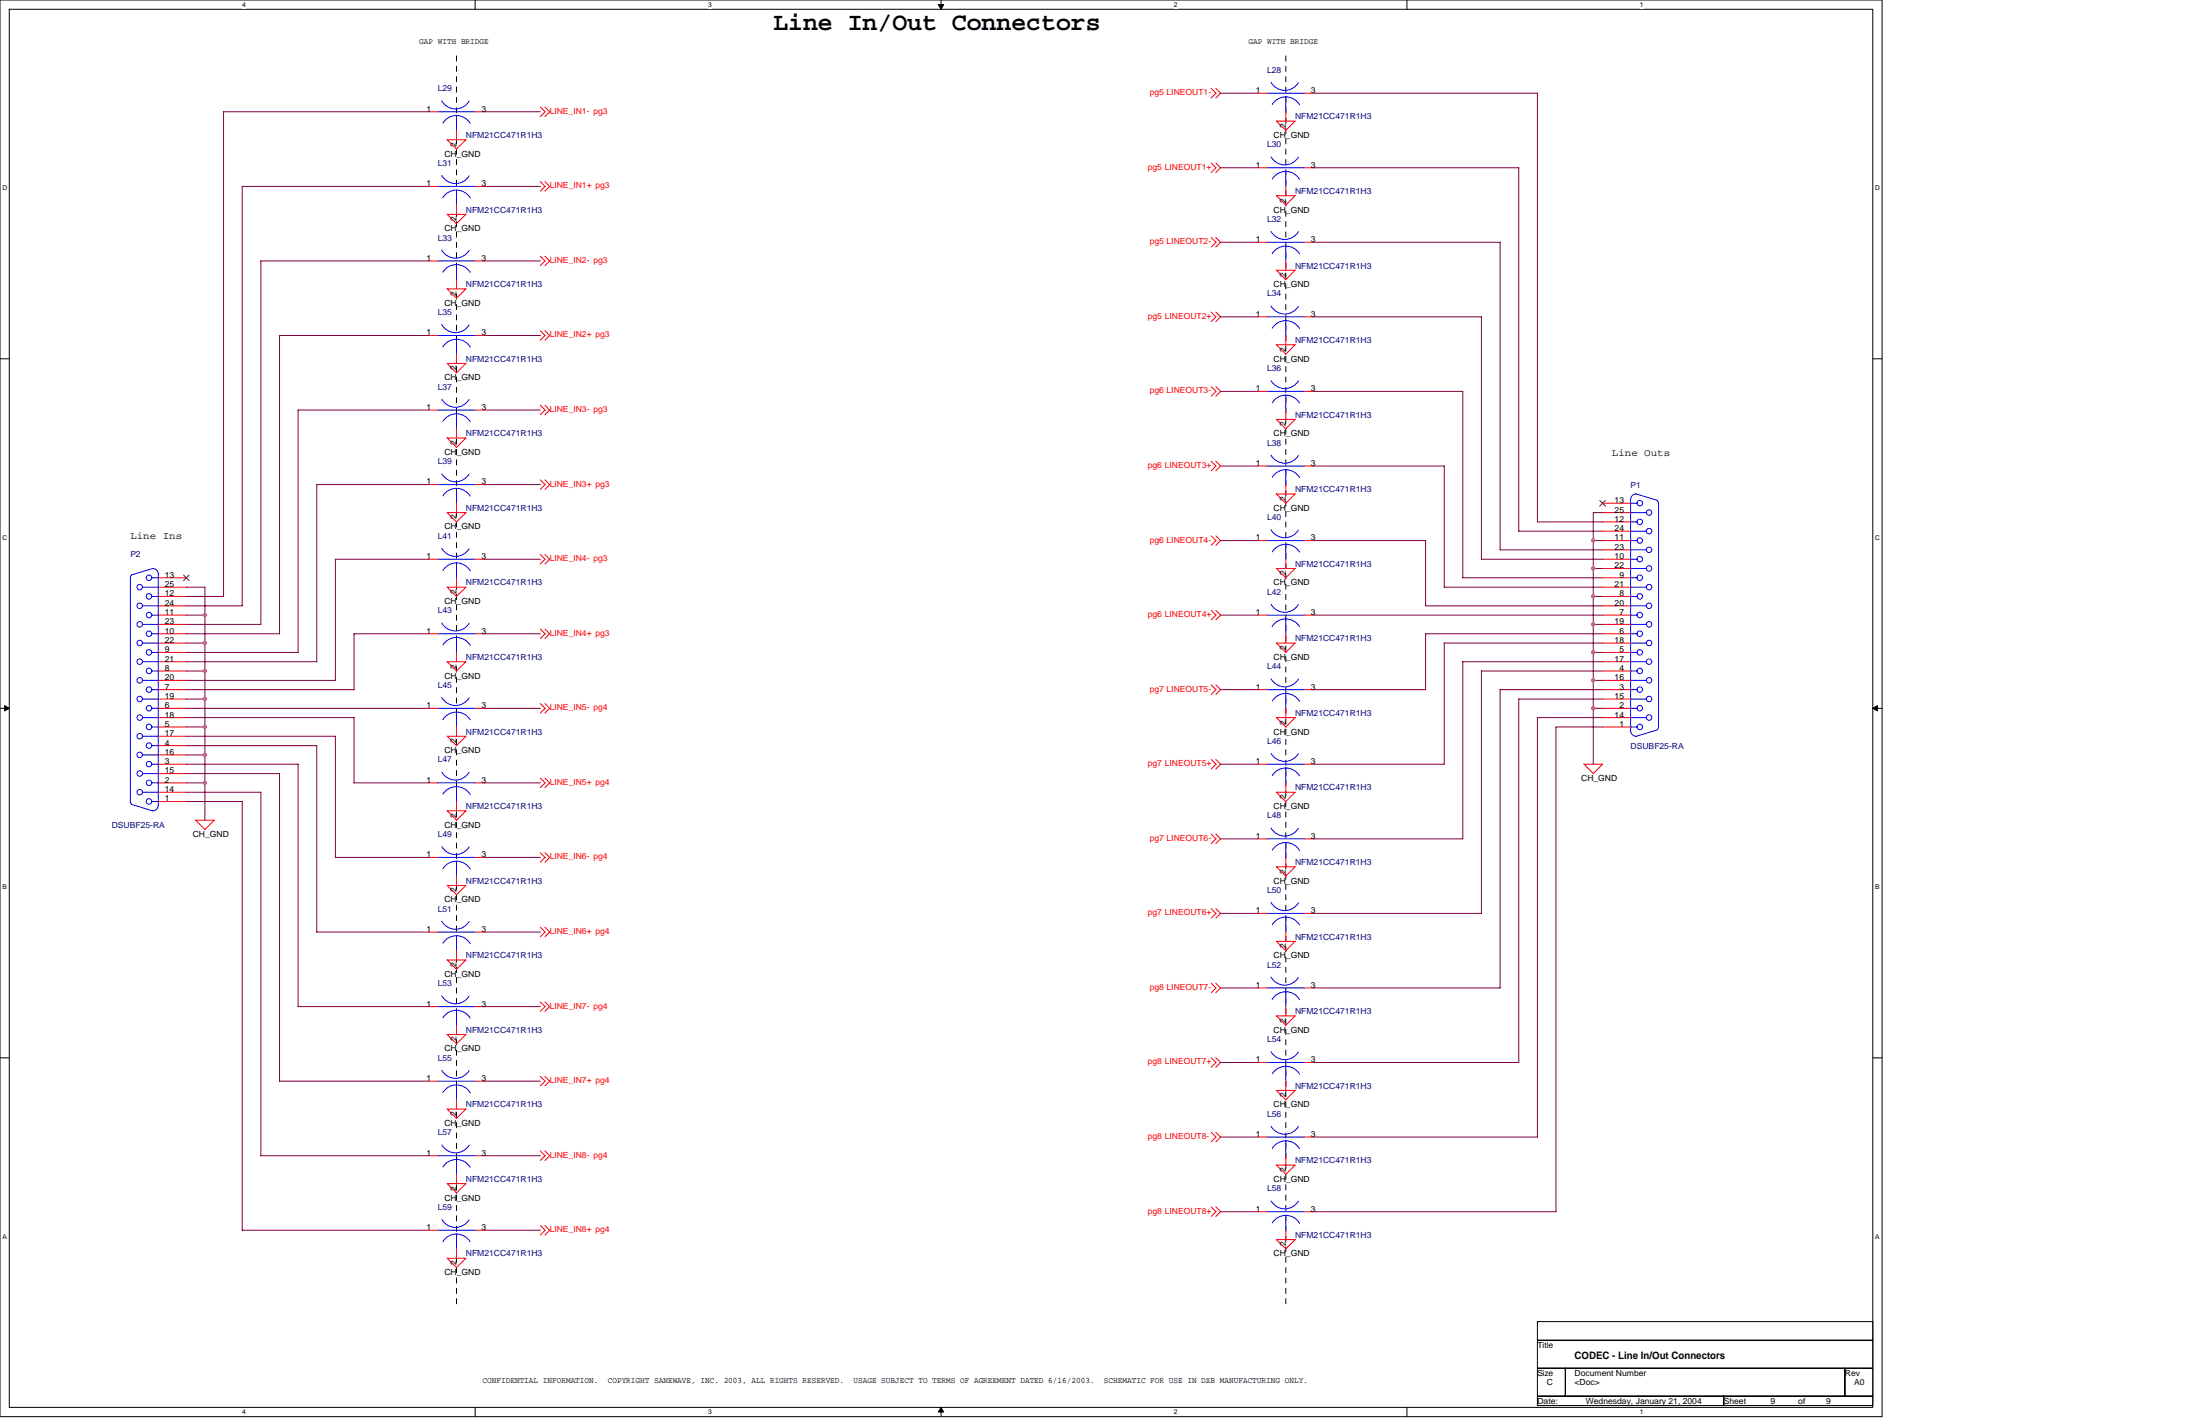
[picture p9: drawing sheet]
<svg xmlns="http://www.w3.org/2000/svg" width="432mm" height="279mm" viewBox="0 0 432 279" stroke-linecap="round" stroke-linejoin="round" font-family="sans-serif">
<path d="M0 0h369.4v278h-369.4zM1.8 1.8h365.8v274.3h-365.8z" fill="none" stroke="#000" stroke-width=".2"/>
<g fill="#fff">
<path d="M47.5 .2h.8v1.5h-.8z"/>
<path d="M47.5 276.3h.8v1.5h-.8z"/>
</g>
<path d="M93.3 0v1.8M93.3 276.1v1.9" fill="none" stroke="#000" stroke-width=".2"/>
<g fill="#fff">
<path d="M139 .2h.7v1.5h-.7z"/>
<path d="M139 276.3h.7v1.5h-.7z"/>
</g>
<path d="M184.7 0v1.8M184.7 276.1v1.9" fill="none" stroke="#000" stroke-width=".2"/>
<path d="M184.2 .9h1l-.5 .9zM184.7 276.1l.5 1h-1z" fill="#000" stroke="#000" stroke-width=".2"/>
<g fill="#fff">
<path d="M230.4 .2h.7v1.5h-.7z"/>
<path d="M230.4 276.3h.7v1.5h-.7z"/>
</g>
<path d="M276.1 0v1.8M276.1 276.1v1.9" fill="none" stroke="#000" stroke-width=".2"/>
<g fill="#fff">
<path d="M321.9 .2h.7v1.5h-.7z"/>
<path d="M321.9 276.3h.7v1.5h-.7z"/>
<path d="M.5 36.1h.9v1.5h-.9z"/>
<path d="M368 36.1h1v1.5h-1z"/>
<path d="M.5 104.7h.9v1.5h-.9z"/>
<path d="M368 104.7h1v1.5h-1z"/>
</g>
<path d="M0 70.4h1.8M367.6 70.4h1.8" fill="none" stroke="#000" stroke-width=".2"/>
<g fill="#fff">
<path d="M.5 173.3h.8v1.4h-.8z"/>
<path d="M368 173.3h.9v1.4h-.9z"/>
</g>
<path d="M0 139h1.8M367.6 139h1.8" fill="none" stroke="#000" stroke-width=".2"/>
<path d="M.9 138.5l.9 .5-.9 .5zM367.6 139l.9-.5v1z" fill="#000" stroke="#000" stroke-width=".2"/>
<g fill="#fff">
<path d="M.5 241.9h.8v1.4h-.8z"/>
<path d="M368 241.9h.9v1.4h-.9z"/>
</g>
<path d="M0 207.6h1.8M367.6 207.6h1.8M301.8 259.3h65.8v3.7h-65.8zM301.8 263h65.8v5.5h-65.8zM301.8 268.5h5.4v5.4h-5.4zM301.8 273.9h36.5v1.9h-36.5zM307.2 268.5h54.9v5.4h-54.9zM338.3 273.9h29.3v1.9h-29.3zM362.1 268.5h5.5v5.4h-5.5z" fill="none" stroke="#000" stroke-width=".2"/>
<path d="M89.6 11v245.1M252.4 11v245.1" fill="none" stroke="#000" stroke-width=".2" stroke-dasharray="1 1 1 1 1 1 1 1"/>
<g fill="none" stroke="#f00" stroke-width=".2">
<path d="M237.7 17.3l1 1-1 .9M238.6 17.3l1 1-1 .9M246.9 18.3h1.8M256 18.3h1.9M84.1 36.6h1.8M84.1 21.9h1.8M87.8 27.4l1.8 1.9M87.8 27.4h3.7l-1.9 1.9M89.6 25.6v1.8M93.3 36.6h1.8M93.3 21.9h1.8M106 21l1 .9-1 1"/>
<path d="M106 35.6l1 1-1 .9M107 21l.9 .9-.9 1M107 35.6l.9 1-.9 .9M237.7 32l1 .9-1 .9M238.6 32l1 .9-1 .9M246.9 32.9h1.8M250.5 38.4l1.8 1.8 1.9-1.8M250.5 23.7l1.8 1.9 1.9-1.8M250.5 38.4h3.7M250.5 23.8h3.7M252.4 21.9v1.9M252.4 36.6v1.8"/>
<path d="M256 32.9h1.9M84.1 51.2h1.8M87.8 42l1.8 1.9M87.8 56.7l1.8 1.8M87.8 42.1h3.7l-1.9 1.8M87.8 56.7h3.7l-1.9 1.8M89.6 40.2v1.9M89.6 54.9v1.8M93.3 51.2h1.8M106 50.3l1 .9-1 .9M107 50.3l.9 .9-.9 .9M237.7 46.6l1 .9-1 1"/>
<path d="M238.6 46.6l1 .9-1 1M246.9 47.5h1.8M250.5 53l1.9 1.9M250.5 53h3.7M252.4 51.2v1.8M254.2 53l-1.9 1.9M256 47.5h1.9M84.1 65.8h1.8M87.8 71.3l1.8 1.9 1.9-1.9h-3.7M89.6 69.5v1.8M93.3 65.8h1.8M106 79.5l1 1-1 .9"/>
<path d="M106 64.9l1 .9-1 1M107 79.5l.9 1-.9 .9M107 64.9l.9 .9-.9 1M237.7 61.2l1 1-1 .9M237.7 75.9l1 .9-1 .9M238.6 61.2l1 1-1 .9M238.6 75.9l1 .9-1 .9M246.9 76.8h1.8M246.9 62.2h1.8M250.5 67.6l1.9 1.9M250.5 67.6h3.7M252.4 65.8v1.8"/>
<path d="M254.2 67.6l-1.9 1.9M256 76.8h1.9M256 62.2h1.9M84.1 80.5h1.8M84.1 95.1h1.8M87.8 85.9l1.8 1.9 1.9-1.9h-3.7M89.6 84.1v1.8M89.6 98.7v1.9M93.3 80.5h1.8M93.3 95.1h1.8M106 94.1l1 1-1 .9M107 94.1l.9 1-.9 .9"/>
<path d="M237.7 90.5l1 .9-1 1M238.6 90.5l1 .9-1 1M246.9 91.4h1.8M250.5 96.9l1.9 1.8M250.5 82.3l1.9 1.8M250.5 96.9h3.7M250.5 82.3h3.7M252.4 80.5v1.8M252.4 95.1v1.8M254.2 96.9l-1.9 1.9M254.2 82.3l-1.9 1.8M256 91.4h1.9"/>
<path d="M314.5 98.7h5.5M31.1 115.2h5.5M31.1 113.4h5.5M31.1 117h5.5M31.1 118.9h5.5M84.1 109.7h1.8M87.8 100.6l1.8 1.8 1.9-1.8h-3.7M87.8 115.2l1.8 1.9 1.9-1.9h-3.7M89.6 113.4v1.8M93.3 109.7h1.8M106 108.8l1 .9-1 1M107 108.8l.9 .9-.9 1"/>
<path d="M237.7 119.8l1 .9-1 .9M237.7 105.1l1 1-1 .9M238.6 119.8l1 .9-1 .9M238.6 105.1l1 1-1 .9M246.9 106.1h1.8M250.5 111.5l1.9 1.9M250.5 111.5h3.7M252.4 109.7v1.8M254.2 111.5l-1.9 1.9M256 106.1h1.9M314.5 100.6h5.5M314.5 111.5h5.5"/>
<path d="M314.5 115.2h5.5M314.5 102.4h5.5M314.5 104.2h5.5M314.5 106.1h5.5M314.5 107.9h5.5M314.5 109.7h5.5M314.5 113.4h5.5M314.5 117h5.5M314.5 118.9h5.5M31.1 129.8h5.5M31.1 126.2h5.5M31.1 139h5.5"/>
<path d="M31.1 120.7h5.5M31.1 122.5h5.5M31.1 124.4h5.5M31.1 128h5.5M31.1 131.7h5.5M31.1 133.5h5.5M31.1 135.3h5.5M31.1 137.2h5.5M84.1 139h1.8M84.1 124.4h1.8M87.8 129.8l1.8 1.9M87.8 129.8h3.7l-1.9 1.9"/>
<path d="M89.6 128v1.8M93.3 139h1.8M93.3 124.4h1.8M106 123.4l1 1-1 .9M106 138l1 1-1 .9M107 123.4l.9 1-.9 .9M107 138l.9 1-.9 .9M237.7 134.4l1 .9-1 .9M238.6 134.4l1 .9-1 .9M246.9 120.7h1.8M246.9 135.3h1.8M250.5 126.2l1.8 1.8 1.9-1.8"/>
<path d="M250.5 126.2h3.7M252.4 124.4v1.8M252.4 139v1.8M256 120.7h1.9M256 135.3h1.9M314.5 129.8h5.5M314.5 126.2h5.5M314.5 139h5.5M314.5 120.7h5.5M314.5 122.5h5.5M314.5 124.4h5.5M314.5 128h5.5"/>
<path d="M314.5 131.7h5.5M314.5 133.5h5.5M314.5 135.3h5.5M314.5 137.2h5.5M31.1 149.9h5.5M31.1 155.4h5.5M31.1 144.5h5.5M31.1 140.8h5.5M31.1 142.6h5.5M31.1 146.3h5.5M31.1 148.1h5.5M31.1 151.8h5.5"/>
<path d="M31.1 153.6h5.5M31.1 157.3h5.5M84.1 153.6h1.8M87.8 144.4l1.8 1.9 1.9-1.8h-3.7M87.8 159.1l1.8 1.9 1.9-1.9h-3.7M89.6 142.6v1.9M89.6 157.3v1.8M93.3 153.6h1.8M106 152.7l1 .9-1 .9M107 152.7l.9 .9-.9 .9M237.7 149l1 .9-1 1M238.6 149l1 .9-1 1"/>
<path d="M246.9 149.9h1.8M250.5 155.4l1.9 1.9M250.5 140.8l1.8 1.9 1.9-1.9M250.5 155.4h3.7M250.5 140.8h3.7M252.4 153.6v1.8M254.2 155.4l-1.9 1.9M256 149.9h1.9M310.9 149.9l1.8 1.9M310.9 149.9h3.7M314.5 149.9l-1.8 1.9M314.5 140.8h5.5"/>
<path d="M314.5 142.6h5.5M38.4 160.9l1.8 1.9M38.4 160.9h3.7M42.1 160.9l-1.9 1.9M84.1 168.2h1.8M87.8 173.7l1.8 1.9 1.9-1.9h-3.7M89.6 171.9v1.8M93.3 168.2h1.8M106 167.3l1 .9-1 1M107 167.3l.9 .9-.9 1M237.7 163.6l1 1-1 .9M237.7 178.3l1 .9-1 .9"/>
<path d="M238.6 163.6l1 1-1 .9M238.6 178.3l1 .9-1 .9M246.9 179.2h1.8M246.9 164.6h1.8M250.5 170.1l1.9 1.8M250.5 170.1h3.7M252.4 168.2v1.9M254.2 170.1l-1.9 1.8M256 179.2h1.9M256 164.6h1.9M84.1 182.9h1.8M84.1 197.5h1.8"/>
<path d="M87.8 188.3l1.8 1.9 1.9-1.8h-3.7M89.6 186.5v1.9M93.3 182.9h1.8M93.3 197.5h1.8M106 181.9l1 1-1 .9M106 196.6l1 .9-1 .9M107 181.9l.9 1-.9 .9M107 196.6l.9 .9-.9 .9M237.7 192.9l1 .9-1 1M238.6 192.9l1 .9-1 1M246.9 193.8h1.8M250.5 199.3l1.8 1.9 1.9-1.9"/>
<path d="M250.5 184.7l1.9 1.8M250.5 199.3h3.7M250.5 184.7h3.7M252.4 182.9v1.8M252.4 197.5v1.8M254.2 184.7l-1.9 1.8M256 193.8h1.9M84.1 212.1h1.8M87.8 203l1.8 1.8 1.9-1.8h-3.7M87.8 217.6l1.8 1.9M87.8 217.6h3.7l-1.9 1.9M89.6 201.2v1.8"/>
<path d="M89.6 215.8v1.8M93.3 212.1h1.8M106 211.2l1 .9-1 1M107 211.2l.9 .9-.9 1M237.7 207.5l1 1-1 .9M238.6 207.5l1 1-1 .9M246.9 208.5h1.8M250.5 213.9l1.8 1.9 1.9-1.8M250.5 214h3.7M252.4 212.1v1.9M256 208.5h1.9M84.1 226.8h1.8"/>
<path d="M87.8 232.2l1.8 1.9 1.9-1.9h-3.7M89.6 230.4v1.8M93.3 226.8h1.8M106 225.8l1 1-1 .9M107 225.8l.9 1-.9 .9M237.7 222.2l1 .9-1 .9M237.7 236.8l1 .9-1 1M238.6 222.2l1 .9-1 .9M238.6 236.8l1 .9-1 1M246.9 237.7h1.8M246.9 223.1h1.8M250.5 228.6l1.8 1.8 1.9-1.8"/>
<path d="M250.5 228.6h3.7M252.4 226.8v1.8M256 237.7h1.9M256 223.1h1.9M84.1 241.4h1.8M87.8 246.9l1.8 1.8 1.9-1.8h-3.7M89.6 245v1.9M93.3 241.4h1.8M106 240.5l1 .9-1 .9M107 240.5l.9 .9-.9 .9M250.5 243.2l1.8 1.9 1.9-1.9M250.5 243.2h3.7"/>
<path d="M252.4 241.4v1.8"/>
</g>
<g fill="none" stroke="#00f" stroke-width=".2">
<path d="M86.7 19.8a3.1 3.1 0 0 0 5.4 .1M248.7 18.3h7.3M249.5 16.2a3.1 3.1 0 0 0 5.3 0M252.4 19v2.9M85.9 36.6h7.4M85.9 21.9h7.4M86.7 34.4a3.1 3.1 0 0 0 5.4 .1M86.9 38.8a3.1 3.1 0 0 1 5.4 0M86.9 24.2a3.1 3.1 0 0 1 5.4 0M89.6 22.7v2.9M89.6 37.3v2.9M248.7 32.9h7.3"/>
<path d="M249.5 30.8a3.1 3.1 0 0 0 5.3 0M249.7 35.1a3.1 3.1 0 0 1 5.4 .1M249.7 20.5a3.1 3.1 0 0 1 5.4 .1M252.4 33.6v3M85.9 51.2h7.4M86.7 49.1a3.1 3.1 0 0 0 5.4 0M86.9 53.4a3.1 3.1 0 0 1 5.4 .1M89.6 51.9v3M248.7 47.5h7.3M249.5 45.4a3.1 3.1 0 0 0 5.3 .1M249.7 49.8a3.1 3.1 0 0 1 5.4 0M252.4 48.3v2.9"/>
<path d="M85.9 65.8h7.4M86.7 63.7a3.1 3.1 0 0 0 5.4 .1M86.7 78.3a3.1 3.1 0 0 0 5.4 .1M86.9 68.1a3.1 3.1 0 0 1 5.4 0M89.6 66.6v2.9M248.7 76.8h7.3M248.7 62.2h7.3M249.5 74.7a3.1 3.1 0 0 0 5.3 0M249.5 60a3.1 3.1 0 0 0 5.3 .1M249.7 79a3.1 3.1 0 0 1 5.4 .1M249.7 64.4a3.1 3.1 0 0 1 5.4 .1M252.4 62.9v2.9"/>
<path d="M252.4 77.5v3M85.9 80.5h7.4M85.9 95.1h7.4M86.7 93a3.1 3.1 0 0 0 5.4 0M86.9 82.7a3.1 3.1 0 0 1 5.4 0M86.9 97.3a3.1 3.1 0 0 1 5.4 .1M89.6 81.2v2.9M89.6 95.8v3M248.7 91.4h7.3M249.5 89.3a3.1 3.1 0 0 0 5.3 .1M249.7 93.7a3.1 3.1 0 0 1 5.4 0M252.4 92.2v2.9"/>
<path d="M320 98a1.07 1.07 0 0 1 1.1-1.1l4.2 1.3M320 98.7h1.3M320 98v45.4M325.3 98.2l.2 .5v43.9l-.2 .6M25.8 112.8l-.2 .5v44l.2 .5M28 115.2h3.1M28 118.9h3.1M29.8 113.4h1.3M29.8 117h1.3M30 111.5a1.11 1.11 0 0 1 1.1 1.1M30 111.5l-4.2 1.3M31.1 112.6v45.4"/>
<path d="M85.9 109.7h7.4M86.7 107.6a3.1 3.1 0 0 0 5.4 .1M86.9 111.9a3.1 3.1 0 0 1 5.4 .1M89.6 110.4v3M248.7 106.1h7.3M249.5 118.6a3.1 3.1 0 0 0 5.3 0M249.5 103.9a3.1 3.1 0 0 0 5.3 .1M249.7 108.3a3.1 3.1 0 0 1 5.4 0M252.4 106.8v2.9M320 100.6h3.1M320 104.2h3.1M320 107.9h3.1"/>
<path d="M320 111.5h3.1M320 115.2h3.1M320 118.9h3.1M320 102.4h1.3M320 106.1h1.3M320 109.7h1.3M320 113.4h1.3M320 117h1.3M28 122.5h3.1M28 126.2h3.1M28 129.8h3.1M28 133.5h3.1"/>
<path d="M28 137.2h3.1M29.8 139h1.3M29.8 120.7h1.3M29.8 124.4h1.3M29.8 128h1.3M29.8 131.7h1.3M29.8 135.3h1.3M85.9 139h7.4M85.9 124.4h7.4M86.7 136.8a3.1 3.1 0 0 0 5.4 .1M86.7 122.2a3.1 3.1 0 0 0 5.4 .1M86.9 126.6a3.1 3.1 0 0 1 5.4 0"/>
<path d="M89.6 125.1v2.9M89.6 139.7v3M248.7 120.7h7.3M248.7 135.3h7.3M249.5 133.2a3.1 3.1 0 0 0 5.3 0M249.7 122.9a3.1 3.1 0 0 1 5.4 .1M249.7 137.6a3.1 3.1 0 0 1 5.4 0M252.4 121.4v3M252.4 136.1v2.9M320 122.5h3.1M320 126.2h3.1M320 129.8h3.1"/>
<path d="M320 133.5h3.1M320 137.2h3.1M320 139h1.3M320 120.7h1.3M320 124.4h1.3M320 128h1.3M320 131.7h1.3M320 135.3h1.3M25.8 157.8l4.2 1.3M28 140.8h3.1M28 144.5h3.1M28 148.1h3.1"/>
<path d="M28 151.8h3.1M28 155.4h3.1M29.8 149.9h1.3M29.8 142.6h1.3M29.8 146.3h1.3M29.8 153.6h1.3M29.8 157.3h1.3M31.1 158a1.12 1.12 0 0 1-1.1 1.1M85.9 153.6h7.4M86.7 151.5a3.1 3.1 0 0 0 5.4 0M86.9 141.2a3.1 3.1 0 0 1 5.4 0M86.9 155.8a3.1 3.1 0 0 1 5.4 .1"/>
<path d="M89.6 154.3v3M248.7 149.9h7.3M249.5 147.8a3.1 3.1 0 0 0 5.3 .1M249.7 152.2a3.1 3.1 0 0 1 5.4 0M252.4 150.7v2.9M320 140.8h3.1M320 143.3v.1a1.1 1.1 0 0 0 1.1 1.1M320 142.6h1.3M325.3 143.2l-4.2 1.3M85.9 168.2h7.4M86.7 166.1a3.1 3.1 0 0 0 5.4 .1M86.9 170.5a3.1 3.1 0 0 1 5.4 0"/>
<path d="M89.6 169v2.9M248.7 179.2h7.3M248.7 164.6h7.3M249.5 177.1a3.1 3.1 0 0 0 5.3 0M249.5 162.5a3.1 3.1 0 0 0 5.3 0M249.7 166.8a3.1 3.1 0 0 1 5.4 .1M252.4 165.3v3M252.4 179.9v3M85.9 182.9h7.4M85.9 197.5h7.4M86.7 180.7a3.1 3.1 0 0 0 5.4 .1M86.7 195.4a3.1 3.1 0 0 0 5.4 0"/>
<path d="M86.9 185.1a3.1 3.1 0 0 1 5.4 0M86.9 199.7a3.1 3.1 0 0 1 5.4 .1M89.6 183.6v2.9M89.6 198.2v3M248.7 193.8h7.3M249.5 191.7a3.1 3.1 0 0 0 5.3 .1M249.7 196.1a3.1 3.1 0 0 1 5.4 0M249.7 181.4a3.1 3.1 0 0 1 5.4 .1M252.4 194.6v2.9M85.9 212.1h7.4M86.7 210a3.1 3.1 0 0 0 5.4 .1M86.9 214.4a3.1 3.1 0 0 1 5.4 0"/>
<path d="M89.6 212.9v2.9M248.7 208.5h7.3M249.5 206.4a3.1 3.1 0 0 0 5.3 0M249.7 210.7a3.1 3.1 0 0 1 5.4 .1M252.4 209.2v3M85.9 226.8h7.4M86.7 224.6a3.1 3.1 0 0 0 5.4 .1M86.7 239.3a3.1 3.1 0 0 0 5.4 0M86.9 229a3.1 3.1 0 0 1 5.4 0M89.6 227.5v2.9M248.7 237.7h7.3M248.7 223.1h7.3"/>
<path d="M249.5 235.6a3.1 3.1 0 0 0 5.3 .1M249.5 221a3.1 3.1 0 0 0 5.3 0M249.7 240a3.1 3.1 0 0 1 5.4 0M249.7 225.3a3.1 3.1 0 0 1 5.4 .1M252.4 223.8v3M252.4 238.5v2.9M85.9 241.4h7.4M86.9 243.6a3.1 3.1 0 0 1 5.4 .1M89.6 242.1v3"/>
<circle cx="321.8" cy="98.7" r=".54"/>
<circle cx="27.4" cy="118.9" r=".54"/>
<circle cx="27.4" cy="115.2" r=".54"/>
<circle cx="29.2" cy="113.4" r=".54"/>
<circle cx="29.2" cy="117" r=".54"/>
<circle cx="321.8" cy="113.4" r=".54"/>
<circle cx="321.8" cy="117" r=".54"/>
<circle cx="321.8" cy="102.4" r=".54"/>
<circle cx="321.8" cy="106.1" r=".54"/>
<circle cx="321.8" cy="109.7" r=".54"/>
<circle cx="323.7" cy="111.5" r=".54"/>
<circle cx="323.7" cy="100.6" r=".54"/>
<circle cx="323.7" cy="115.2" r=".54"/>
<circle cx="323.7" cy="107.9" r=".54"/>
<circle cx="323.7" cy="104.2" r=".54"/>
<circle cx="323.7" cy="118.9" r=".54"/>
<circle cx="27.4" cy="133.5" r=".54"/>
<circle cx="27.4" cy="122.5" r=".54"/>
<circle cx="27.4" cy="129.8" r=".54"/>
<circle cx="27.4" cy="126.2" r=".54"/>
<circle cx="27.4" cy="137.1" r=".54"/>
<circle cx="29.2" cy="131.6" r=".54"/>
<circle cx="29.2" cy="135.3" r=".54"/>
<circle cx="29.2" cy="124.3" r=".54"/>
<circle cx="29.2" cy="128" r=".54"/>
<circle cx="29.2" cy="120.7" r=".54"/>
<circle cx="29.2" cy="139" r=".54"/>
<circle cx="321.8" cy="131.6" r=".54"/>
<circle cx="321.8" cy="124.3" r=".54"/>
<circle cx="321.8" cy="120.7" r=".54"/>
<circle cx="321.8" cy="128" r=".54"/>
<circle cx="321.8" cy="139" r=".54"/>
<circle cx="321.8" cy="135.3" r=".54"/>
<circle cx="323.7" cy="133.5" r=".54"/>
<circle cx="323.7" cy="126.2" r=".54"/>
<circle cx="323.7" cy="137.1" r=".54"/>
<circle cx="323.7" cy="122.5" r=".54"/>
<circle cx="323.7" cy="129.8" r=".54"/>
<circle cx="27.4" cy="155.4" r=".54"/>
<circle cx="27.4" cy="151.8" r=".54"/>
<circle cx="27.4" cy="144.4" r=".54"/>
<circle cx="27.4" cy="148.1" r=".54"/>
<circle cx="27.4" cy="140.8" r=".54"/>
<circle cx="29.2" cy="153.6" r=".54"/>
<circle cx="29.2" cy="142.6" r=".54"/>
<circle cx="29.2" cy="149.9" r=".54"/>
<circle cx="29.2" cy="146.3" r=".54"/>
<circle cx="29.2" cy="157.3" r=".54"/>
<circle cx="321.8" cy="142.6" r=".54"/>
<circle cx="323.7" cy="140.8" r=".54"/>
</g>
<path d="M314 98.2l1.1 1.1M315.1 98.2l-1.1 1.1M36 112.8l1.1 1.1M37.1 112.8l-1.1 1.1" fill="none" stroke="#804000" stroke-width=".2"/>
<g fill="none" stroke="#800040" stroke-width=".2">
<path d="M239.5 18.3h7.4M257.8 18.3h44M301.8 18.3v84.1M84.1 21.9h-40.2v95.2l-7.3-.1M84.1 36.6h-36.6v82.3h-10.9M95.1 36.6h11M95.1 21.9h11M239.5 32.9h7.4M257.8 32.9h40.3M298.1 32.9v71.3h16.4M84.1 51.2h-32.9v71.3h-14.6M95.1 51.2h11"/>
<path d="M239.5 47.5h7.4M257.8 47.5h36.6M294.4 47.5v60.4h20.1M84.1 65.8h-29.2v58.6M95.1 65.8h11M239.5 62.2h7.4M239.5 76.8h7.4M257.8 62.2h33v47.5M257.8 76.8h29.3v36.6h27.4M84.1 80.5h-25.6v47.5h-21.9M84.1 95.1h-21.9v34.7h-25.6M95.1 95.1h11"/>
<path d="M95.1 80.5h11M239.5 91.4h7.4M257.8 91.4h25.7M283.5 91.4v23.8h31M36.6 115.2h3.6v45.7M84.1 109.7h-18.3v23.8h-29.2M95.1 109.7h11M239.5 106.1h7.4M257.8 106.1h22M279.8 106v12.9h34.7M290.7 109.7h23.8M301.7 102.4h12.8"/>
<path d="M312.7 106.1h1.8M312.7 111.5h1.8M312.7 117h1.8M312.7 100.6v49.3M312.7 100.6h1.9M36.6 120.7h3.6M36.6 124.4h18.3M36.6 126.2h3.6M36.6 131.7h3.6M36.6 137.2h3.6M36.6 139h47.5M84.1 124.4h-14.6v10.9h-32.9"/>
<path d="M95.1 124.4h11M95.1 139h11M239.5 120.7h7.4M239.5 135.3h7.4M257.8 120.7h56.7M290.7 131.7h23.8M290.8 131.6v47.6h-33M294.4 135.3h20.1M294.4 135.3v58.5h-36.6M312.7 122.5h1.8M312.7 133.5h1.8M312.7 139h1.8"/>
<path d="M312.7 128h1.8M314.5 129.8h-27.4v34.8h-29.3M314.5 137.2l-16.4-.1v71.4h-40.3M314.5 126.2h-31v23.7h-25.7M314.5 124.4l-34.7-.1v11h-22M36.6 149.9h21.9M36.6 142.6h3.6M36.6 153.6h3.6M36.6 151.8h18.3l-.1 60.3h29.3M36.6 155.4h14.6v71.4h32.9M36.6 157.3l10.9-.1v84.2M36.6 144.5l29.2-.1v23.8"/>
<path d="M36.6 146.3h25.6M36.6 148.1h3.6M36.6 140.8h32.9M58.5 149.9v47.6h25.6M62.2 146.3l-.1 36.6h22M69.5 140.8v12.8h14.6M95.1 153.6h11M239.5 149.9h7.4M301.7 140.8h12.8M301.8 140.8v82.3h-44M314.6 142.6h-9.2v95.2M65.8 168.2h18.3"/>
<path d="M95.1 168.2h11M239.5 164.6h7.4M239.5 179.2h7.4M95.1 197.5h11M95.1 182.9h11M239.5 193.8h7.4M95.1 212.1h11M239.5 208.5h7.4M95.1 226.8h11M239.5 223.1h7.4M239.5 237.7h7.4M257.8 237.7h47.6"/>
<path d="M47.5 241.4h36.6M95.1 241.4h11"/>
</g>
<g fill="#f0f" stroke="#f0f" stroke-width=".2">
<circle cx="312.7" cy="139" r=".35"/>
<circle cx="312.7" cy="133.5" r=".35"/>
<circle cx="312.7" cy="111.5" r=".35"/>
<circle cx="312.7" cy="128" r=".36"/>
<circle cx="312.7" cy="106.1" r=".35"/>
<circle cx="312.7" cy="117" r=".35"/>
<circle cx="312.7" cy="122.5" r=".36"/>
<circle cx="40.2" cy="153.6" r=".36"/>
<circle cx="40.2" cy="142.6" r=".36"/>
<circle cx="40.2" cy="137.1" r=".36"/>
<circle cx="40.2" cy="131.7" r=".36"/>
<circle cx="40.2" cy="126.2" r=".36"/>
<circle cx="40.2" cy="120.7" r=".36"/>
<circle cx="40.2" cy="148.1" r=".36"/>
</g>
<text font-size="4.9" x="151.8" y="6">Line In/Out Connectors</text>
<g font-size="2">
<text x="316.4" y="89.4">Line Outs</text>
<text x="25.6" y="105.8">Line Ins</text>
<text x="309.1" y="266.7">CODEC - Line In/Out Connectors</text>
</g>
<g font-size="1.7">
<text x="82.3" y="8.6">GAP WITH BRIDGE</text>
<text x="245" y="8.6">GAP WITH BRIDGE</text>
<text x="83.7" y="21.9">1</text>
<text x="94.5" y="21.9">3</text>
<text x="246.5" y="18.3">1</text>
<text x="257.3" y="18.3">3</text>
<text x="89.6" y="28.8" transform="rotate(-90 89.6 28.8)">2</text>
<text x="250" y="27.1">CH_GND</text>
<text x="252.3" y="25.1" transform="rotate(-90 252.3 25.1)">2</text>
<text x="87.2" y="30.7">CH_GND</text>
<text x="246.5" y="32.9">1</text>
<text x="257.3" y="32.9">3</text>
<text x="83.7" y="36.6">1</text>
<text x="94.5" y="36.6">3</text>
<text x="250" y="41.7">CH_GND</text>
<text x="252.3" y="39.8" transform="rotate(-90 252.3 39.8)">2</text>
<text x="87.2" y="45.4">CH_GND</text>
<text x="89.6" y="43.4" transform="rotate(-90 89.6 43.4)">2</text>
<text x="246.5" y="47.5">1</text>
<text x="257.3" y="47.5">3</text>
<text x="83.7" y="51.2">1</text>
<text x="94.5" y="51.2">3</text>
<text x="87.2" y="60">CH_GND</text>
<text x="89.6" y="58" transform="rotate(-90 89.6 58)">2</text>
<text x="250" y="56.3">CH_GND</text>
<text x="252.3" y="54.4" transform="rotate(-90 252.3 54.4)">2</text>
<text x="83.7" y="65.8">1</text>
<text x="94.5" y="65.8">3</text>
<text x="246.5" y="62.1">1</text>
<text x="257.3" y="62.1">3</text>
<text x="250" y="71">CH_GND</text>
<text x="252.3" y="69" transform="rotate(-90 252.3 69)">2</text>
<text x="87.2" y="74.6">CH_GND</text>
<text x="89.6" y="72.7" transform="rotate(-90 89.6 72.7)">2</text>
<text x="246.5" y="76.8">1</text>
<text x="257.3" y="76.8">3</text>
<text x="83.7" y="80.4">1</text>
<text x="94.5" y="80.4">3</text>
<text x="252.3" y="83.6" transform="rotate(-90 252.3 83.6)">2</text>
<text x="87.2" y="89.3">CH_GND</text>
<text x="89.6" y="87.3" transform="rotate(-90 89.6 87.3)">2</text>
<text x="250" y="85.6">CH_GND</text>
<text x="83.7" y="95.1">1</text>
<text x="94.5" y="95.1">3</text>
<text x="246.5" y="91.4">1</text>
<text x="257.3" y="91.4">3</text>
<text x="89.6" y="101.9" transform="rotate(-90 89.6 101.9)">2</text>
<text x="250" y="100.2">CH_GND</text>
<text x="252.3" y="98.3" transform="rotate(-90 252.3 98.3)">2</text>
<text x="316.9" y="98.7">13</text>
<text x="316.9" y="100.6">25</text>
<text x="87.2" y="103.9">CH_GND</text>
<text x="246.5" y="106">1</text>
<text x="257.3" y="106">3</text>
<text x="316.9" y="102.4">12</text>
<text x="316.9" y="104.2">24</text>
<text x="316.9" y="106">11</text>
<text x="316.9" y="107.9">23</text>
<text x="32.3" y="113.3">13</text>
<text x="83.7" y="109.7">1</text>
<text x="94.5" y="109.7">3</text>
<text x="252.3" y="112.9" transform="rotate(-90 252.3 112.9)">2</text>
<text x="316.9" y="109.7">10</text>
<text x="316.9" y="111.5">22</text>
<text x="317.8" y="113.3">9</text>
<text x="32.3" y="115.2">25</text>
<text x="32.3" y="117">12</text>
<text x="32.3" y="118.9">24</text>
<text x="87.2" y="118.5">CH_GND</text>
<text x="89.6" y="116.5" transform="rotate(-90 89.6 116.5)">2</text>
<text x="250" y="114.9">CH_GND</text>
<text x="316.9" y="115.2">21</text>
<text x="316.9" y="118.9">20</text>
<text x="317.8" y="117">8</text>
<text x="32.3" y="120.7">11</text>
<text x="32.3" y="122.5">23</text>
<text x="32.3" y="124.3">10</text>
<text x="83.7" y="124.3">1</text>
<text x="94.5" y="124.3">3</text>
<text x="246.5" y="120.7">1</text>
<text x="257.3" y="120.7">3</text>
<text x="316.9" y="122.5">19</text>
<text x="317.8" y="120.7">7</text>
<text x="317.8" y="124.3">6</text>
<text x="32.3" y="126.2">22</text>
<text x="32.3" y="128">9</text>
<text x="32.3" y="129.8">21</text>
<text x="32.3" y="131.6">8</text>
<text x="89.6" y="131.2" transform="rotate(-90 89.6 131.2)">2</text>
<text x="250" y="129.5">CH_GND</text>
<text x="252.3" y="127.5" transform="rotate(-90 252.3 127.5)">2</text>
<text x="316.9" y="126.2">18</text>
<text x="316.9" y="129.8">17</text>
<text x="317.8" y="128">5</text>
<text x="317.8" y="131.6">4</text>
<text x="32.3" y="133.5">20</text>
<text x="32.3" y="135.3">7</text>
<text x="32.3" y="137.1">19</text>
<text x="87.2" y="133.1">CH_GND</text>
<text x="246.5" y="135.3">1</text>
<text x="257.3" y="135.3">3</text>
<text x="316.9" y="133.5">16</text>
<text x="316.9" y="137.1">15</text>
<text x="317.8" y="135.3">3</text>
<text x="32.3" y="139">6</text>
<text x="32.3" y="140.8">18</text>
<text x="32.3" y="142.6">5</text>
<text x="83.7" y="139">1</text>
<text x="94.5" y="139">3</text>
<text x="252.3" y="142.2" transform="rotate(-90 252.3 142.2)">2</text>
<text x="316.9" y="140.8">14</text>
<text x="317.8" y="139">2</text>
<text x="317.8" y="142.6">1</text>
<text x="32.3" y="144.4">17</text>
<text x="32.3" y="146.3">4</text>
<text x="32.3" y="148.1">16</text>
<text x="32.3" y="149.9">3</text>
<text x="87.2" y="147.8">CH_GND</text>
<text x="89.6" y="145.8" transform="rotate(-90 89.6 145.8)">2</text>
<text x="246.5" y="149.9">1</text>
<text x="250" y="144.1">CH_GND</text>
<text x="257.3" y="149.9">3</text>
<text x="32.3" y="151.8">15</text>
<text x="32.3" y="153.6">2</text>
<text x="32.3" y="155.4">14</text>
<text x="83.7" y="153.6">1</text>
<text x="94.5" y="153.6">3</text>
<text x="310.3" y="153.3">CH_GND</text>
<text x="32.3" y="157.2">1</text>
<text x="89.6" y="160.4" transform="rotate(-90 89.6 160.4)">2</text>
<text x="250" y="158.7">CH_GND</text>
<text x="252.3" y="156.8" transform="rotate(-90 252.3 156.8)">2</text>
<text x="37.8" y="164.2">CH_GND</text>
<text x="87.2" y="162.4">CH_GND</text>
<text x="246.5" y="164.6">1</text>
<text x="257.3" y="164.6">3</text>
<text x="83.7" y="168.2">1</text>
<text x="94.5" y="168.2">3</text>
<text x="250" y="173.4">CH_GND</text>
<text x="252.3" y="171.4" transform="rotate(-90 252.3 171.4)">2</text>
<text x="87.2" y="177">CH_GND</text>
<text x="89.6" y="175.1" transform="rotate(-90 89.6 175.1)">2</text>
<text x="246.5" y="179.2">1</text>
<text x="257.3" y="179.2">3</text>
<text x="83.7" y="182.9">1</text>
<text x="94.5" y="182.9">3</text>
<text x="87.2" y="191.7">CH_GND</text>
<text x="89.6" y="189.7" transform="rotate(-90 89.6 189.7)">2</text>
<text x="250" y="188">CH_GND</text>
<text x="252.3" y="186.1" transform="rotate(-90 252.3 186.1)">2</text>
<text x="83.7" y="197.5">1</text>
<text x="94.5" y="197.5">3</text>
<text x="246.5" y="193.8">1</text>
<text x="257.3" y="193.8">3</text>
<text x="250" y="202.6">CH_GND</text>
<text x="252.3" y="200.7" transform="rotate(-90 252.3 200.7)">2</text>
<text x="87.2" y="206.3">CH_GND</text>
<text x="89.6" y="204.3" transform="rotate(-90 89.6 204.3)">2</text>
<text x="246.5" y="208.4">1</text>
<text x="257.3" y="208.4">3</text>
<text x="83.7" y="212.1">1</text>
<text x="94.5" y="212.1">3</text>
<text x="252.3" y="215.3" transform="rotate(-90 252.3 215.3)">2</text>
<text x="87.2" y="220.9">CH_GND</text>
<text x="89.6" y="219" transform="rotate(-90 89.6 219)">2</text>
<text x="250" y="217.3">CH_GND</text>
<text x="83.7" y="226.7">1</text>
<text x="94.5" y="226.7">3</text>
<text x="246.5" y="223.1">1</text>
<text x="257.3" y="223.1">3</text>
<text x="89.6" y="233.6" transform="rotate(-90 89.6 233.6)">2</text>
<text x="250" y="231.9">CH_GND</text>
<text x="252.3" y="229.9" transform="rotate(-90 252.3 229.9)">2</text>
<text x="87.2" y="235.6">CH_GND</text>
<text x="246.5" y="237.7">1</text>
<text x="257.3" y="237.7">3</text>
<text x="83.7" y="241.4">1</text>
<text x="94.5" y="241.4">3</text>
<text x="252.3" y="244.6" transform="rotate(-90 252.3 244.6)">2</text>
<text x="87.2" y="250.2">CH_GND</text>
<text x="89.6" y="248.2" transform="rotate(-90 89.6 248.2)">2</text>
<text x="250" y="246.5">CH_GND</text>
<text x="301.8" y="264.5">Title</text>
<text x="301.8" y="269.9">Size</text>
<text x="309.1" y="269.9">Document Number</text>
<text x="362.1" y="269.9">Rev</text>
<text x="94.7" y="271.4">CONFIDENTIAL INFORMATION.</text>
<text x="119.3" y="271.4">COPYRIGHT SANEWAVE, INC. 2003, ALL RIGHTS RESERVED.</text>
<text x="167.5" y="271.4">USAGE SUBJECT TO TERMS OF AGREEMENT DATED 6/16/2003.</text>
<text x="216.7" y="271.4">SCHEMATIC FOR USE IN DXB MANUFACTURING ONLY.</text>
<text x="301.8" y="275.4">Date:</text>
<text x="303.6" y="271.8">C</text>
<text x="309.1" y="271.8">&lt;Doc&gt;</text>
<text x="311.3" y="275.4">Wednesday, January 21, 2004</text>
<text x="338.3" y="275.4">Sheet</text>
<text x="347.5" y="275.4">9</text>
<text x="353" y="275.4">of</text>
<text x="358.4" y="275.4">9</text>
<text x="363.9" y="271.8">A0</text>
</g>
<g font-size="1.7" fill="#000080">
<text x="85.9" y="17.9">L29</text>
<text x="248.7" y="14.3">L28</text>
<text x="254.2" y="23.4">NFM21CC471R1H3</text>
<text x="91.4" y="27.1">NFM21CC471R1H3</text>
<text x="248.7" y="28.9">L30</text>
<text x="85.9" y="32.6">L31</text>
<text x="91.4" y="41.7">NFM21CC471R1H3</text>
<text x="254.2" y="38.1">NFM21CC471R1H3</text>
<text x="85.9" y="47.2">L33</text>
<text x="248.7" y="43.5">L32</text>
<text x="254.2" y="52.7">NFM21CC471R1H3</text>
<text x="91.4" y="56.3">NFM21CC471R1H3</text>
<text x="248.7" y="58.2">L34</text>
<text x="85.9" y="61.8">L35</text>
<text x="91.4" y="71">NFM21CC471R1H3</text>
<text x="254.2" y="67.3">NFM21CC471R1H3</text>
<text x="85.9" y="76.5">L37</text>
<text x="248.7" y="72.8">L36</text>
<text x="254.2" y="81.9">NFM21CC471R1H3</text>
<text x="91.4" y="85.6">NFM21CC471R1H3</text>
<text x="248.7" y="87.4">L38</text>
<text x="85.9" y="91.1">L39</text>
<text x="320" y="95.7">P1</text>
<text x="91.4" y="100.2">NFM21CC471R1H3</text>
<text x="254.2" y="96.6">NFM21CC471R1H3</text>
<text x="85.9" y="105.7">L41</text>
<text x="248.7" y="102.1">L40</text>
<text x="25.6" y="109.4">P2</text>
<text x="254.2" y="111.2">NFM21CC471R1H3</text>
<text x="91.4" y="114.9">NFM21CC471R1H3</text>
<text x="248.7" y="116.7">L42</text>
<text x="85.9" y="120.4">L43</text>
<text x="254.2" y="125.8">NFM21CC471R1H3</text>
<text x="91.4" y="129.5">NFM21CC471R1H3</text>
<text x="248.7" y="131.3">L44</text>
<text x="85.9" y="135">L45</text>
<text x="254.2" y="140.5">NFM21CC471R1H3</text>
<text x="85.9" y="149.6">L47</text>
<text x="91.4" y="144.1">NFM21CC471R1H3</text>
<text x="248.7" y="145.9">L46</text>
<text x="320" y="147">DSUBF25-RA</text>
<text x="254.2" y="155.1">NFM21CC471R1H3</text>
<text x="91.4" y="158.8">NFM21CC471R1H3</text>
<text x="248.7" y="160.6">L48</text>
<text x="21.9" y="162.4">DSUBF25-RA</text>
<text x="85.9" y="164.2">L49</text>
<text x="91.4" y="173.4">NFM21CC471R1H3</text>
<text x="254.2" y="169.7">NFM21CC471R1H3</text>
<text x="85.9" y="178.9">L51</text>
<text x="248.7" y="175.2">L50</text>
<text x="254.2" y="184.4">NFM21CC471R1H3</text>
<text x="91.4" y="188">NFM21CC471R1H3</text>
<text x="248.7" y="189.8">L52</text>
<text x="85.9" y="193.5">L53</text>
<text x="91.4" y="202.6">NFM21CC471R1H3</text>
<text x="254.2" y="199">NFM21CC471R1H3</text>
<text x="85.9" y="208.1">L55</text>
<text x="248.7" y="204.5">L54</text>
<text x="254.2" y="213.6">NFM21CC471R1H3</text>
<text x="91.4" y="217.3">NFM21CC471R1H3</text>
<text x="248.7" y="219.1">L56</text>
<text x="85.9" y="222.8">L57</text>
<text x="91.4" y="231.9">NFM21CC471R1H3</text>
<text x="248.7" y="233.7">L58</text>
<text x="254.2" y="228.2">NFM21CC471R1H3</text>
<text x="85.9" y="237.4">L59</text>
<text x="254.2" y="242.9">NFM21CC471R1H3</text>
<text x="91.4" y="246.5">NFM21CC471R1H3</text>
</g>
<g font-size="1.7" fill="#f00">
<text x="107.9" y="22.3">LINE_IN1- pg3</text>
<text x="225.7" y="18.7">pg5 LINEOUT1-</text>
<text x="225.3" y="33.3">pg5 LINEOUT1+</text>
<text x="107.9" y="37">LINE_IN1+ pg3</text>
<text x="225.7" y="47.9">pg5 LINEOUT2-</text>
<text x="107.9" y="51.6">LINE_IN2- pg3</text>
<text x="225.3" y="62.5">pg5 LINEOUT2+</text>
<text x="107.9" y="66.2">LINE_IN2+ pg3</text>
<text x="225.7" y="77.2">pg6 LINEOUT3-</text>
<text x="107.9" y="80.8">LINE_IN3- pg3</text>
<text x="107.9" y="95.5">LINE_IN3+ pg3</text>
<text x="225.3" y="91.8">pg6 LINEOUT3+</text>
<text x="225.7" y="106.4">pg6 LINEOUT4-</text>
<text x="107.9" y="110.1">LINE_IN4- pg3</text>
<text x="107.9" y="124.7">LINE_IN4+ pg3</text>
<text x="225.3" y="121.1">pg6 LINEOUT4+</text>
<text x="225.7" y="135.7">pg7 LINEOUT5-</text>
<text x="107.9" y="139.4">LINE_IN5- pg4</text>
<text x="107.9" y="154">LINE_IN5+ pg4</text>
<text x="225.3" y="150.3">pg7 LINEOUT5+</text>
<text x="225.7" y="165">pg7 LINEOUT6-</text>
<text x="107.9" y="168.6">LINE_IN6- pg4</text>
<text x="225.3" y="179.6">pg7 LINEOUT6+</text>
<text x="107.9" y="183.3">LINE_IN6+ pg4</text>
<text x="107.9" y="197.9">LINE_IN7- pg4</text>
<text x="225.7" y="194.2">pg8 LINEOUT7-</text>
<text x="225.3" y="208.9">pg8 LINEOUT7+</text>
<text x="107.9" y="212.5">LINE_IN7+ pg4</text>
<text x="107.9" y="227.1">LINE_IN8- pg4</text>
<text x="225.3" y="223.5">pg8 LINEOUT8-</text>
<text x="225.3" y="238.1">pg8 LINEOUT8+</text>
<text x="107.9" y="241.8">LINE_IN8+ pg4</text>
</g>
<g font-size="1.3">
<text x="47.5" y="1.4">4</text>
<text x="139" y="1.4">3</text>
<text x="230.4" y="1.4">2</text>
<text x="321.9" y="1.4">1</text>
<text x=".5" y="37.3">D</text>
<text x="368" y="37.3">D</text>
<text x=".5" y="105.9">C</text>
<text x="368" y="105.9">C</text>
<text x=".5" y="174.5">B</text>
<text x="368" y="174.5">B</text>
<text x=".5" y="243">A</text>
<text x="368" y="243">A</text>
<text x="47.5" y="277.5">4</text>
<text x="139" y="277.5">3</text>
<text x="230.4" y="277.5">2</text>
<text x="321.9" y="277.5">1</text>
</g>
</svg>
